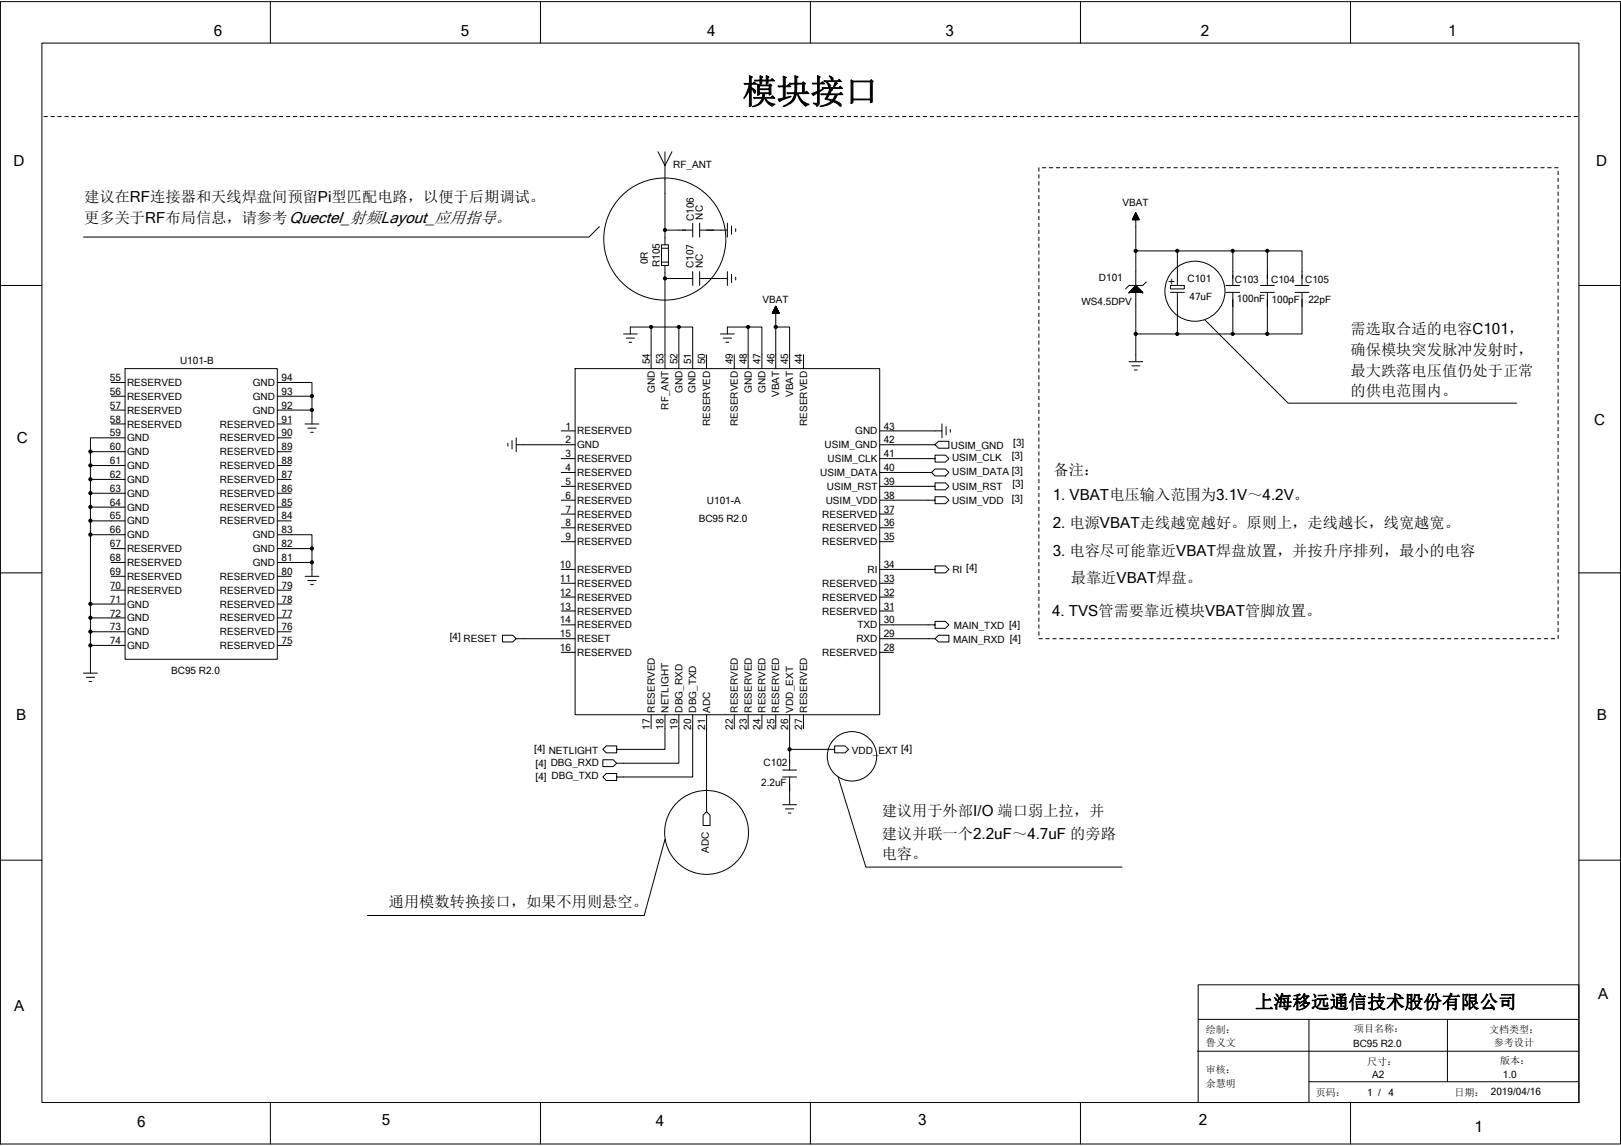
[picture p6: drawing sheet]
<svg xmlns="http://www.w3.org/2000/svg" width="297mm" height="210mm" viewBox="0 0 297 210" stroke-linecap="round" stroke-linejoin="round" font-family="sans-serif">
<g fill="none" stroke="#000" stroke-width=".18">
<path d="M.1 .3h296.8v209.3h-296.8zM7.7 7.9h281.6v194.1h-281.6zM49.5 .3v7.6M99 .3v7.6M148.5 .3v7.6M198 .3v7.6M247.5 .3v7.6M8.1 21.4h.6M9.3 21.4h.7M10.6 21.4h.6M11.9 21.4h.6M13.1 21.4h.7"/>
<path d="M14.4 21.4h.6M15.7 21.4h.6M17 21.4h.6M18.2 21.4h.7M19.5 21.4h.6M20.8 21.4h.6M22 21.4h.7M23.3 21.4h.6M24.6 21.4h.6M25.8 21.4h.7M27.1 21.4h.6M28.4 21.4h.6"/>
<path d="M29.6 21.4h.7M30.9 21.4h.6M32.2 21.4h.6M33.4 21.4h.7M34.7 21.4h.6M36 21.4h.6M37.3 21.4h.6M38.5 21.4h.7M39.8 21.4h.6M41.1 21.4h.6M42.3 21.4h.7M43.6 21.4h.6"/>
<path d="M44.9 21.4h.6M46.1 21.4h.7M47.4 21.4h.6M48.7 21.4h.6M49.9 21.4h.7M51.2 21.4h.6M52.5 21.4h.6M53.7 21.4h.7M55 21.4h.6M56.3 21.4h.6M57.5 21.4h.7M58.8 21.4h.7"/>
<path d="M60.1 21.4h.6M61.4 21.4h.6M62.6 21.4h.7M63.9 21.4h.6M65.2 21.4h.6M66.4 21.4h.7M67.7 21.4h.6M69 21.4h.6M70.2 21.4h.7M71.5 21.4h.6M72.8 21.4h.6M74 21.4h.7"/>
<path d="M75.3 21.4h.6M76.6 21.4h.6M77.8 21.4h.7M79.1 21.4h.7M80.4 21.4h.6M81.7 21.4h.6M82.9 21.4h.7M84.2 21.4h.6M85.5 21.4h.6M86.7 21.4h.7M88 21.4h.6M89.3 21.4h.6"/>
<path d="M90.5 21.4h.7M91.8 21.4h.6M93.1 21.4h.6M94.3 21.4h.7M95.6 21.4h.6M96.9 21.4h.6M98.1 21.4h.7M99.4 21.4h.7M100.7 21.4h.6M102 21.4h.6M103.2 21.4h.7M104.5 21.4h.6"/>
<path d="M105.8 21.4h.6M107 21.4h.7M108.3 21.4h.6M109.6 21.4h.6M110.8 21.4h.7M112.1 21.4h.7M113.4 21.4h.6M114.7 21.4h.6M115.9 21.4h.6M117.2 21.4h.6M118.4 21.4h.7M119.7 21.4h.6"/>
<path d="M120.6 27.8l1.3 2.6 1.2-2.6M121 21.4h.6M121.9 27.8v14.4M122.2 21.4h.7M123.5 21.4h.6M124.8 21.4h.6M126 21.4h.7M127.3 21.4h.7M128.6 21.4h.6M129.9 21.4h.6M131.1 21.4h.7M132.4 21.4h.6"/>
<path d="M133.7 21.4h.6M134.9 21.4h.7M136.2 21.4h.6M137.5 21.4h.6M138.7 21.4h.7M140 21.4h.6M141.3 21.4h.6M142.5 21.4h.7M143.8 21.4h.6M145.1 21.4h.6M146.3 21.4h.7M147.6 21.4h.6"/>
<path d="M148.9 21.4h.6M150.2 21.4h.6M151.4 21.4h.7M152.7 21.4h.6M154 21.4h.6M155.2 21.4h.7M156.5 21.4h.6M157.8 21.4h.6M159 21.4h.7M160.3 21.4h.6M161.6 21.4h.6M162.8 21.4h.7"/>
<path d="M164.1 21.4h.6M165.4 21.4h.6M166.6 21.4h.7M167.9 21.4h.6M169.2 21.4h.6M170.5 21.4h.6M171.7 21.4h.7M173 21.4h.6M174.3 21.4h.6M175.5 21.4h.7M176.8 21.4h.6M178.1 21.4h.6"/>
<path d="M179.3 21.4h.7M180.6 21.4h.6M181.9 21.4h.6M183.2 21.4h.6M184.4 21.4h.6M185.7 21.4h.6M186.9 21.4h.7M188.2 21.4h.6M189.5 21.4h.6M190.4 30.7v.7M190.4 32v.6M190.4 33.3v.6"/>
<path d="M190.4 34.5v.7M190.4 35.8v.6M190.4 37.1v.6M190.4 38.4v.6M190.4 39.6v.7M190.8 21.4h.6M191 30.7h.6M192 21.4h.7M192.3 30.7h.6M193.3 21.4h.6M193.5 30.7h.7M194.6 21.4h.6"/>
<path d="M194.8 30.7h.7M195.8 21.4h.7M196.1 30.7h.6M197.1 21.4h.6M197.4 30.7h.6M198.4 21.4h.6M198.6 30.7h.7M199.6 21.4h.7M199.9 30.7h.6M200.9 21.4h.6M201.2 30.7h.6M202.2 21.4h.6"/>
<path d="M202.4 30.7h.7M203.5 21.4h.6M203.7 30.7h.6M204.7 21.4h.7M205 30.7h.6M206 21.4h.6M206.2 30.7h.7M207.3 21.4h.6M207.5 30.7h.6M207.7 40h.9v.3M207.7 39.9h.9v.4M207.7 39.8v.5"/>
<path d="M207.7 39.8h.8M207.8 39.7v.6M207.8 39.7h.7v.6M207.8 39.7h.6M207.8 39.5v.8M207.8 39.6h.6M207.9 39.6h.5M207.9 39.5v.8M207.9 39.5h.5M207.9 39.4h.4v.9M208 39.3h.3M208 39.1v1.2"/>
<path d="M208 39.2h.2v1.1M208 39.2h.2M208.1 39v1.3M208.1 39.1h.1M208.1 39.1l.1 1.2M208.1 39h.1M208.3 39.3l-.3-.1v1.1M208.3 39.4h-.4v.9M208.4 39.5v.8M208.4 39.6v.7M208.5 21.4h.6M208.5 39.8v.5"/>
<path d="M208.6 39.9h-.9v.4M208.8 30.7h.6M209.8 21.4h.6M210 30.7h.7M211 21.4h.7M211.3 30.7h.6M212.3 21.4h.7M212.6 30.7h.6M213.6 21.4h.6M213.8 30.7h.7M214.9 21.4h.6M215.1 30.7h.6"/>
<path d="M216.1 21.4h.7M216.4 30.7h.6M217.4 21.4h.6M217.7 30.7h.6M218.7 21.4h.6M218.9 30.7h.7M219.9 21.4h.7M220.2 30.7h.6M221.2 21.4h.6M221.5 30.7h.6M222.5 21.4h.6M222.7 30.7h.7"/>
<path d="M223.7 21.4h.7M224 30.7h.6M225 21.4h.7M225.3 30.7h.6M226.3 21.4h.6M226.5 30.7h.7M227.6 21.4h.6M227.8 30.7h.6M228.8 21.4h.7M229.1 30.7h.6M230.1 21.4h.6M230.4 30.7h.6"/>
<path d="M231.3 21.4h.7M231.6 30.7h.6M232.6 21.4h.7M232.9 30.7h.6M233.9 21.4h.6M234.1 30.7h.7M235.2 21.4h.6M235.4 30.7h.6M236.4 21.4h.7M236.7 30.7h.6M237.7 21.4h.6M238 30.7h.6"/>
<path d="M239 21.4h.6M239.2 30.7h.7M240.2 21.4h.7M240.5 30.7h.6M241.5 21.4h.6M241.8 30.7h.6M242.8 21.4h.6M243 30.7h.7M244 21.4h.7M244.3 30.7h.6M245.3 21.4h.7M245.6 30.7h.6"/>
<path d="M246.6 21.4h.6M246.8 30.7h.7M247.9 21.4h.6M248.1 30.7h.6M249.1 21.4h.7M249.4 30.7h.6M250.4 21.4h.6M250.7 30.7h.6M251.7 21.4h.6M251.9 30.7h.7M252.9 21.4h.7M253.2 30.7h.6"/>
<path d="M254.2 21.4h.6M254.4 30.7h.7M255.5 21.4h.6M255.7 30.7h.6M256.7 21.4h.7M257 30.7h.6M258 21.4h.6M258.3 30.7h.6M259.3 21.4h.6M259.5 30.7h.7M260.5 21.4h.7M260.8 30.7h.6"/>
<path d="M261.8 21.4h.6M262.1 30.7h.6M263.1 21.4h.6M263.3 30.7h.7M264.3 21.4h.7M264.6 30.7h.6M265.6 21.4h.7M265.9 30.7h.6M266.9 21.4h.6M267.1 30.7h.7M268.2 21.4h.6M268.4 30.7h.6"/>
<path d="M269.4 21.4h.7M269.7 30.7h.6M270.7 21.4h.6M271 30.7h.6M272 21.4h.6M272.2 30.7h.7M273.2 21.4h.7M273.5 30.7h.6M274.5 21.4h.6M274.8 30.7h.6M275.8 21.4h.6M276 30.7h.7"/>
<path d="M277 21.4h.6M277.3 30.7h.6M278.3 21.4h.6M278.5 30.7h.7M279.5 21.4h.7M279.8 30.7h.6M280.8 21.4h.6M281.1 30.7h.6M282.1 21.4h.6M282.3 30.7h.7M283.4 21.4h.6M283.6 30.7h.6"/>
<path d="M284.6 21.4h.7M284.9 30.7h.6M285.5 31.4v.6M285.5 32.6v.7M285.5 33.9v.6M285.5 35.2v.6M285.5 36.4v.7M285.5 37.7v.7M285.5 39v.6M285.9 21.4h.6M287.2 21.4h.6M288.4 21.4h.7"/>
<path d="M.1 52.3h7.6M109.8 41.5l-1.9 1.9h-92.6M119.3 59.9v7.6M121.2 44.9h1.3v3.7h-1.3zM121.2 48h1.3M121.2 45.5h1.3M121.9 48.6v18.9M121.9 51h5M124.4 59.9h-8.9v1.3M126.9 42.2h-5v2.7M126.9 40.9v2.5M126.9 49.8v2.5"/>
<path d="M128.2 51h5.1M128.2 40.9v2.5M128.2 49.8v2.5M128.2 42.2h5.1M133.3 40.9v2.5M133.3 49.8v2.5M134 41.4v1.5M134 50.3v1.5M134.8 41.9v.5M134.8 50.8v.5M137.1 59.9h2.5v7.6M141.5 57.4h1.3"/>
<path d="M141.5 57.3v.1M141.5 57.3l1.3 .1M141.6 57.3h1.1M141.6 57.4v-.2h1.1v.2M141.6 57.2h1.1M141.6 57.4v-.3h1.1v.3M141.7 57.1h.9M141.7 57v.4M141.7 57h.9v.4M141.7 57h.9M141.7 57.4v-.5h.9v.5M141.8 56.8v.6"/>
<path d="M141.8 56.8h.7v.6M141.8 56.8h.7M141.9 56.7h.6v.7M141.9 56.7h.5M141.9 56.6v.8M141.9 56.6h.5v.8M141.9 56.6h.5M142 56.5h.4v.9M142 56.4h.3v1M142 56.3v1.1M142 56.3h.3v1.1M142.1 56.3h.1"/>
<path d="M142.1 56.2v1.2M142.1 56.2h.1v1.2M142.1 56.2h.1M142.2 56.1v1.3M142.2 56.1h.1M142.2 56.1l.6 1.3h-1.3l.7-1.3v11.4M142.2 59.9h2.5v7.6M142.3 56.4h-.3v1M142.3 56.5h-.3v.9M190.4 40.9v.6M190.4 42.2v.6M190.4 43.4v.7"/>
<path d="M190.4 44.7v.6M190.4 46v.6M190.4 47.2v.7M190.4 48.5v.6M190.4 49.8v.6M190.4 51v.7M190.4 52.3v.6M190.4 53.6v.6M190.4 54.8v.7M190.4 56.1v.6M190.4 57.4v.6M190.4 58.7v.6"/>
<path d="M190.4 59.9v.7M206.9 53.6h.1M206.9 53.6h2.5M207 53.6v-.2h2.3v.2M207.1 53.6v-.3h2v.3M207.3 53.6v-.4h1.7v.4M207.4 53.6v-.5h1.5v.5M207.5 53.6v-.7h1.3v.7M207.5 40.2v.1M207.5 40.2l1.2 .1M207.6 40.2h1.1M207.6 40.1h1.1v.2"/>
<path d="M207.6 53.6v-.8h1v.8M207.6 40h1M207.7 53.6v-.9h.8v.9M207.9 53.6v-1h.5v1M208 53.6v-1.2h.3v1.2M208.1 52.3h.1M208.1 52.3l1.3 1.3h-2.5zM208.1 40.3v-1.3l.7 1.3h-1.3l.6-1.3v27.3M208.1 46h17.8M208.7 40.1h-1.1v.2M209.4 53.6h.1M210 51.7l-.6 .6h-2.5l-.7 .6"/>
<path d="M214.5 52.3h2.5v.6h-2.5zM214.5 53.6h2.5M215.7 53.6v7.6M215.7 46v6.3M220.8 58.7l15.2 15.2h41.9M224.6 52.3h2.6M224.6 53.6h2.6M225.9 53.6v7.6h-10.2M225.9 46v6.3M225.9 46h6.3v6.3M231 52.3h2.5M231 53.6h2.5"/>
<path d="M232.2 53.6v7.6M232.2 46h6.4v6.3M237.3 52.3h2.6M237.3 53.6h2.6M238.6 53.6v7.6h-12.7M285.5 50.4v.6M285.5 51.7v.6M285.5 52.9v.7M285.5 54.2v.6M285.5 55.5v.6M285.5 56.7v.7M285.5 58v.7"/>
<path d="M285.5 59.3v.6M285.5 40.3v.6M285.5 41.5v.7M285.5 42.8v.6M285.5 44.1v.6M285.5 45.3v.7M285.5 46.6v.6M285.5 47.9v.6M285.5 49.1v.7M289.3 52.3h7.6M20.4 77.7h2.5M20.4 75.1h2.5"/>
<path d="M20.4 72.6h2.5M20.4 70.1h2.5M22.9 67.5h27.9v53.3h-27.9zM50.8 70.1h6.4v2.5M50.8 77.7h2.6M55.9 77.7h2.5M56.4 78.4h1.5M56.9 79.2h.5M57.2 72.6v5.1M57.2 75.1h-6.4M57.2 72.6h-6.4M102.8 79h2.6"/>
<path d="M105.4 67.5h55.8v63.5h-55.8zM114.3 61.2h2.5M114.8 62h1.5M115.3 62.7h.5M124.4 67.5v-7.6h2.5v7.6M129.5 65v2.5M132 61.2h2.6M132.5 62h1.5M133 62.7h.5M133.3 61.2v-1.3h3.8v7.6M134.6 65v2.5M147.2 65v2.5"/>
<path d="M161.2 79h11.4M172.6 77.7v2.5M173.4 78.2v1.5M174.1 78.7v.5M190.4 61.2v.6M190.4 62.5v.6M190.4 63.7v.7M190.4 65v.6M190.4 66.3v.6M190.4 67.5v.7M190.4 68.8v.6M190.4 70.1v.6"/>
<path d="M190.4 71.3v.7M190.4 72.6v.6M190.4 73.9v.6M190.4 75.1v.7M190.4 76.4v.6M190.4 77.7v.6M190.4 79v.6M206.9 66.3h2.5M207.4 67h1.5M207.9 67.8h.5M208.1 61.2h7.6M285.5 60.6v.6"/>
<path d="M285.5 61.8v.7M285.5 63.1v.6M285.5 64.4v.6M285.5 65.6v.7M285.5 66.9v.6M285.5 68.2v.6M285.5 69.4v.7M285.5 70.7v.6M285.5 72v.6M285.5 73.2v.7M285.5 74.5v.6M285.5 75.8v.6"/>
<path d="M285.5 77v.7M285.5 78.3v.7M285.5 79.6v.6M22.9 98h-6.3v12.7M22.9 95.4h-6.3v2.6M22.9 92.9h-6.3v2.5M22.9 90.4h-6.3v2.5M22.9 80.2h-6.3v2.6M22.9 87.8h-6.3v2.6M22.9 85.3h-6.3v2.5M22.9 82.8h-6.3v2.5M50.8 98h6.4v2.5"/>
<path d="M50.8 90.4h2.6M50.8 92.9h2.6M50.8 95.4h2.6M50.8 87.8h2.6M50.8 85.3h2.6M50.8 82.8h2.6M50.8 80.2h2.6M93.1 81.2v.5M93.8 80.7v1.6M94.6 80.2v2.6M102.8 84h2.6M102.8 86.6h2.6"/>
<path d="M102.8 89.1h2.6M102.8 91.7h2.6M102.8 94.2h2.6M102.8 96.7h2.6M102.8 99.3h2.6M105.4 81.5h-10.8M161.2 81.5h10.1l.7 .6h1.9v-1.2h-1.9l-.7 .6M161.2 84h10.1v-.6h1.9l.7 .6-.7 .7h-1.9v-.7M161.2 91.7h10.1v-.7h1.9l.7 .7-.7 .6h-1.9v-.6M161.2 89.1h10.1v-.6h1.9l.7 .6-.7 .6h-1.9v-.6M161.2 86.6h9.5M161.2 94.2h2.5"/>
<path d="M161.2 96.7h2.5M161.2 99.3h2.5M171.3 85.9h1.9l.7 .7-.7 .6h-1.9l-.6-.6zM190.4 80.2v.7M190.4 81.5v.6M190.4 82.8v.6M190.4 84v.7M190.4 85.3v.6M190.4 86.6v.6M190.4 87.8v.7M190.4 89.1v.6M190.4 90.4v.6"/>
<path d="M190.4 91.7v.6M190.4 92.9v.7M190.4 94.2v.6M190.4 95.4v.7M190.4 96.7v.6M190.4 98v.6M190.4 99.3v.6M285.5 80.9v.6M285.5 82.1v.7M285.5 83.4v.6M285.5 84.7v.6M285.5 85.9v.7"/>
<path d="M285.5 87.2v.6M285.5 88.5v.6M285.5 89.7v.7M285.5 91v.7M285.5 92.3v.6M285.5 93.6v.6M285.5 94.8v.6M285.5 96.1v.6M285.5 97.3v.7M285.5 98.6v.7M285.5 99.9v.6M.1 105h7.6"/>
<path d="M20.4 100.5h2.5M20.4 103.1h2.5M20.4 105.6h2.5M20.4 108.1h2.5M22.9 118.3h-6.3v5M22.9 115.8h-6.3v2.5M22.9 113.2h-6.3v2.6M22.9 110.7h-6.3v2.5M50.8 105.6h2.6M50.8 108.1h2.6M50.8 110.7h2.6M50.8 113.2h2.6"/>
<path d="M50.8 115.8h2.6M50.8 118.3h2.6M55.9 105.6h2.5M56.4 106.4h1.5M56.9 107.1h.5M57.2 100.5h-6.4M57.2 103.1h-6.4M57.2 100.5v5.1M102.8 104.3h2.6M102.8 106.9h2.6M102.8 109.4h2.6M102.8 112h2.6"/>
<path d="M102.8 114.5h2.6M102.8 119.5h2.6M105.4 117h-10.8l-.6 .6h-1.9v-1.2h1.9l.6 .6M161.2 104.3h10.1v.7h1.9l.7-.7-.7-.6h-1.9v.6M161.2 106.9h2.5M161.2 109.4h2.5M161.2 112h2.5M161.2 119.5h2.5M171.3 117l.7-.6h1.9v1.2h-1.9l-.7-.6h-10.1M171.3 114.5v.6h1.9l.7-.6-.7-.6h-1.9v.6h-10.1M190.4 100.5v.7M190.4 101.8v.6"/>
<path d="M190.4 103.1v.6M190.4 104.3v.7M190.4 105.6v.6M190.4 106.9v.6M190.4 108.1v.7M190.4 109.4v.6M190.4 110.7v.6M190.4 112v.6M190.4 113.2v.7M190.4 114.5v.6M190.4 115.8v.6M190.4 117h.6"/>
<path d="M191.6 117h.7M192.9 117h.6M194.2 117h.6M195.4 117h.7M196.7 117h.7M198 117h.6M199.3 117h.6M200.5 117h.7M201.8 117h.6M203.1 117h.6M204.3 117h.7M205.6 117h.6"/>
<path d="M206.9 117h.6M208.1 117h.7M209.4 117h.6M210.7 117h.6M211.9 117h.7M213.2 117h.6M214.5 117h.6M215.7 117h.7M217 117h.7M218.3 117h.6M219.6 117h.6M220.8 117h.7"/>
<path d="M222.1 117h.6M223.4 117h.6M224.6 117h.7M225.9 117h.6M227.2 117h.6M228.4 117h.7M229.7 117h.7M231 117h.6M232.2 117h.7M233.5 117h.6M234.8 117h.6M236 117h.7"/>
<path d="M237.3 117h.7M238.6 117h.6M239.9 117h.6M241.1 117h.7M242.4 117h.6M243.7 117h.6M244.9 117h.7M246.2 117h.6M247.5 117h.6M248.7 117h.7M250 117h.7M251.3 117h.6"/>
<path d="M252.6 117h.6M253.8 117h.6M255.1 117h.6M256.3 117h.7M257.6 117h.7M258.9 117h.6M260.2 117h.6M261.4 117h.7M262.7 117h.6M264 117h.6M265.2 117h.7M266.5 117h.6"/>
<path d="M267.8 117h.6M269 117h.7M270.3 117h.7M271.6 117h.6M272.9 117h.6M274.1 117h.7M275.4 117h.6M276.7 117h.6M277.9 117h.6M279.2 117h.6M280.4 117h.7M281.7 117h.6"/>
<path d="M283 117h.6M284.2 117h.7M285.5 101.2v.6M285.5 102.4v.7M285.5 103.7v.6M285.5 105v.6M285.5 106.2v.7M285.5 107.5v.6M285.5 108.8v.6M285.5 110v.7M285.5 111.3v.7M285.5 112.6v.6"/>
<path d="M285.5 113.9v.6M285.5 115.1v.7M285.5 116.4v.6M289.3 105h7.6M15.3 123.3h2.5M15.8 124.1h1.5M16.3 124.9h.5M119.3 131v2.5M121.9 131v6.3h-8.9v-.6h-1.9l-.6 .6 .6 .6h1.9v-.6M124.4 131v8.8h-11.4l-.6 .7h-1.9v-1.3h1.9l.6 .6M126.9 131v11.4h-13.9v.6h-1.9l-.6-.6 .6-.7h1.9v.7M129.5 131v17.7l.6 .7v1.9h-1.3v-1.9l.7-.7"/>
<path d="M134.6 131v2.5M137.1 131v2.5M139.6 131v2.5M142.2 131v2.5M144.7 137.3h8.2v.6h2l.6-.6-.6-.6h-2v.6M144.7 131v10.1M147.2 131v2.5M.1 157.6h7.6M121.9 153.8l-3.9 13.9h-50.7M143.4 141.1h2.6M143.4 142.4h2.6M143.4 147.4h2.6"/>
<path d="M143.9 148.2h1.6M144.4 149h.5M144.7 142.4v5M153.6 142.4l5.1 16.5h46.9M185.3 142.4h.1M289.3 157.6h7.6M219.4 192.6h69.9M219.6 180.4h69.7v21.6h-69.7zM219.6 186.8h69.7M239.9 198.2h49.4M239.9 186.8v15.2M265.2 186.8v11.4"/>
<path d="M49.5 202v7.6M99 202v7.6M148.5 202v7.6M198 202v7.6M247.5 202v7.6"/>
<circle cx="121.8" cy="43.8" r="11.2"/>
<circle cx="219" cy="53.4" r="5.5"/>
<circle cx="156.1" cy="138.6" r="4.5"/>
<circle cx="129.5" cy="152.5" r="7.7"/>
</g>
<g fill="#000" stroke="#000" stroke-width=".18">
<circle cx="119.3" cy="59.9" r=".29"/>
<circle cx="121.9" cy="42.2" r=".29"/>
<circle cx="121.9" cy="51" r=".29"/>
<circle cx="124.4" cy="59.9" r=".29"/>
<circle cx="137.1" cy="59.9" r=".29"/>
<circle cx="142.2" cy="59.9" r=".29"/>
<circle cx="208.1" cy="46" r=".29"/>
<circle cx="215.7" cy="46" r=".29"/>
<circle cx="225.9" cy="46" r=".29"/>
<circle cx="232.2" cy="46" r=".29"/>
<circle cx="57.2" cy="72.6" r=".29"/>
<circle cx="57.2" cy="75.1" r=".29"/>
<circle cx="208.1" cy="61.2" r=".29"/>
<circle cx="215.7" cy="61.2" r=".29"/>
<circle cx="225.9" cy="61.2" r=".29"/>
<circle cx="232.2" cy="61.2" r=".29"/>
<circle cx="16.6" cy="95.4" r=".3"/>
<circle cx="16.6" cy="92.9" r=".3"/>
<circle cx="16.6" cy="98" r=".3"/>
<circle cx="16.6" cy="90.4" r=".3"/>
<circle cx="16.6" cy="87.8" r=".3"/>
<circle cx="16.6" cy="82.7" r=".3"/>
<circle cx="16.6" cy="85.3" r=".3"/>
<circle cx="16.6" cy="110.7" r=".3"/>
<circle cx="16.6" cy="118.3" r=".3"/>
<circle cx="16.6" cy="115.7" r=".3"/>
<circle cx="16.6" cy="113.2" r=".3"/>
<circle cx="57.2" cy="100.5" r=".29"/>
<circle cx="57.2" cy="103" r=".29"/>
<circle cx="144.7" cy="137.3" r=".3"/>
</g>
<text font-size="6.2" x="136.1" y="18.9">模块接口</text>
<text font-size="3.4" x="230" y="184.8">上海移远通信技术股份有限公司</text>
<g font-size="2.8">
<text x="39.2" y="6.6">6</text>
<text x="84.5" y="6.6">5</text>
<text x="129.6" y="6.6">4</text>
<text x="173.2" y="6.6">3</text>
<text x="220.1" y="6.6">2</text>
<text x="265.4" y="6.6">1</text>
<text x="2.5" y="30.5">D</text>
<text x="292.5" y="30.4">D</text>
<text x="15.4" y="40.9">更多关于RF布局信息，请参考Quectel_射频Layout_应用指导。</text>
<text x="15.4" y="37.1">建议在RF连接器和天线焊盘间预留Pi型匹配电路，以便于后期调试。</text>
<text x="247.5" y="65">确保模块突发脉冲发射时，</text>
<text x="247.5" y="61.2">需选取合适的电容C101，</text>
<text x="247.5" y="68.8">最大跌落电压值仍处于正常</text>
<text x="247.5" y="72.6">的供电范围内。</text>
<text x="292.1" y="77.8">C</text>
<text x="3.1" y="81.1">C</text>
<text x="193" y="87">备注：</text>
<text x="192.9" y="91.7">1. VBAT电压输入范围为3.1V～4.2V。</text>
<text x="192.9" y="96.7">2. 电源VBAT走线越宽越好。原则上，走线越长，线宽越宽。</text>
<text x="192.9" y="101.8">3. 电容尽可能靠近VBAT焊盘放置，并按升序排列，最小的电容</text>
<text x="196.2" y="106.7">最靠近VBAT焊盘。</text>
<text x="192.8" y="112.8">4. TVS管需要靠近模块VBAT管脚放置。</text>
<text x="3" y="131.8">B</text>
<text x="292.6" y="131.8">B</text>
<text x="161.6" y="149.5">建议用于外部I/O 端口弱上拉，并</text>
<text x="161.6" y="153.7">建议并联一个2.2uF～4.7uF 的旁路</text>
<text x="161.6" y="157.5">电容。</text>
<text x="71.2" y="166.2">通用模数转换接口，如果不用则悬空。</text>
<text x="2.6" y="185.3">A</text>
<text x="292.9" y="183.1">A</text>
<text x="25.2" y="206.6">6</text>
<text x="70" y="206.1">5</text>
<text x="120.2" y="206.3">4</text>
<text x="168.3" y="206.1">3</text>
<text x="219.7" y="206.1">2</text>
<text x="270.2" y="207.3">1</text>
</g>
<text font-size="2.2" x="215.5" y="52.1" transform="rotate(-90 215.5 52.1)">+</text>
<g font-size="1.8">
<text x="123.4" y="30.8">RF_ANT</text>
<text x="127.1" y="40.5" transform="rotate(-90 127.1 40.5)">C106</text>
<text x="128.8" y="40.3" transform="rotate(-90 128.8 40.3)">NC</text>
<text x="205.7" y="37.7">VBAT</text>
<text x="118.7" y="48.4" transform="rotate(-90 118.7 48.4)">0R</text>
<text x="120.9" y="49" transform="rotate(-90 120.9 49)">R105</text>
<text x="127.1" y="49.1" transform="rotate(-90 127.1 49.1)">C107</text>
<text x="128.8" y="49.1" transform="rotate(-90 128.8 49.1)">NC</text>
<text x="201.4" y="51.4">D101</text>
<text x="217.6" y="51.7">C101</text>
<text x="226.3" y="51.8">C103</text>
<text x="232.9" y="51.8">C104</text>
<text x="239.2" y="51.8">C105</text>
<text x="139.7" y="55.5">VBAT</text>
<text x="198.2" y="55.8">WS4.5DPV</text>
<text x="218" y="54.9">47uF</text>
<text x="226.7" y="55.4">100nF</text>
<text x="233" y="55.5">100pF</text>
<text x="239.8" y="55.5">22pF</text>
<text x="20.1" y="69.8">55</text>
<text x="23.3" y="70.7">RESERVED</text>
<text x="33" y="66.7">U101-B</text>
<text x="46.3" y="70.7">GND</text>
<text x="51.6" y="69.8">94</text>
<text x="119.1" y="66.8" transform="rotate(-90 119.1 66.8)">54</text>
<text x="121.6" y="66.8" transform="rotate(-90 121.6 66.8)">53</text>
<text x="124.1" y="66.8" transform="rotate(-90 124.1 66.8)">52</text>
<text x="126.7" y="66.8" transform="rotate(-90 126.7 66.8)">51</text>
<text x="129.2" y="66.8" transform="rotate(-90 129.2 66.8)">50</text>
<text x="134.3" y="66.8" transform="rotate(-90 134.3 66.8)">49</text>
<text x="136.8" y="66.8" transform="rotate(-90 136.8 66.8)">48</text>
<text x="139.4" y="66.8" transform="rotate(-90 139.4 66.8)">47</text>
<text x="141.9" y="66.8" transform="rotate(-90 141.9 66.8)">46</text>
<text x="144.4" y="66.8" transform="rotate(-90 144.4 66.8)">45</text>
<text x="147" y="66.8" transform="rotate(-90 147 66.8)">44</text>
<text x="20.1" y="72.3">56</text>
<text x="20.1" y="74.9">57</text>
<text x="20.1" y="77.4">58</text>
<text x="23.3" y="73.3">RESERVED</text>
<text x="23.3" y="75.8">RESERVED</text>
<text x="46.3" y="75.8">GND</text>
<text x="46.3" y="73.3">GND</text>
<text x="51.6" y="77.4">91</text>
<text x="51.6" y="74.9">92</text>
<text x="51.6" y="72.3">93</text>
<text x="120" y="72" transform="rotate(-90 120 72)">GND</text>
<text x="122.5" y="75.1" transform="rotate(-90 122.5 75.1)">RF_ANT</text>
<text x="125" y="72" transform="rotate(-90 125 72)">GND</text>
<text x="127.5" y="72" transform="rotate(-90 127.5 72)">GND</text>
<text x="137.7" y="72" transform="rotate(-90 137.7 72)">GND</text>
<text x="140.3" y="72" transform="rotate(-90 140.3 72)">GND</text>
<text x="142.8" y="72.7" transform="rotate(-90 142.8 72.7)">VBAT</text>
<text x="145.3" y="72.7" transform="rotate(-90 145.3 72.7)">VBAT</text>
<text x="20.1" y="80">59</text>
<text x="20.1" y="82.5">60</text>
<text x="23.3" y="78.3">RESERVED</text>
<text x="23.3" y="80.9">GND</text>
<text x="23.3" y="83.4">GND</text>
<text x="40.3" y="83.4">RESERVED</text>
<text x="40.3" y="80.9">RESERVED</text>
<text x="40.3" y="78.3">RESERVED</text>
<text x="51.6" y="82.5">89</text>
<text x="51.6" y="80">90</text>
<text x="103.6" y="78.7">1</text>
<text x="103.6" y="81.2">2</text>
<text x="103.6" y="83.8">3</text>
<text x="105.8" y="79.6">RESERVED</text>
<text x="105.8" y="82.1">GND</text>
<text x="130.1" y="78.1" transform="rotate(-90 130.1 78.1)">RESERVED</text>
<text x="135.2" y="78.1" transform="rotate(-90 135.2 78.1)">RESERVED</text>
<text x="147.9" y="78.1" transform="rotate(-90 147.9 78.1)">RESERVED</text>
<text x="151.1" y="82.1">USIM_GND</text>
<text x="156.7" y="79.6">GND</text>
<text x="161.9" y="83.8">41</text>
<text x="161.9" y="81.2">42</text>
<text x="161.9" y="78.7">43</text>
<text x="174.3" y="82.3">USIM_GND</text>
<text x="185.7" y="81.8">[3]</text>
<text x="20.1" y="85">61</text>
<text x="20.1" y="87.6">62</text>
<text x="23.3" y="86">GND</text>
<text x="23.3" y="88.5">GND</text>
<text x="40.3" y="88.5">RESERVED</text>
<text x="40.3" y="86">RESERVED</text>
<text x="51.6" y="87.6">87</text>
<text x="51.6" y="85">88</text>
<text x="103.6" y="86.3">4</text>
<text x="103.6" y="88.9">5</text>
<text x="105.8" y="84.7">RESERVED</text>
<text x="105.8" y="87.2">RESERVED</text>
<text x="105.8" y="89.8">RESERVED</text>
<text x="150.3" y="87.2">USIM_DATA</text>
<text x="151.5" y="89.8">USIM_RST</text>
<text x="151.6" y="84.7">USIM_CLK</text>
<text x="161.9" y="88.9">39</text>
<text x="161.9" y="86.3">40</text>
<text x="174.5" y="84.4">USIM_CLK</text>
<text x="174.5" y="89.7">USIM_RST</text>
<text x="174.5" y="87">USIM_DATA [3]</text>
<text x="185.4" y="84.1">[3]</text>
<text x="185.5" y="89.3">[3]</text>
<text x="20.1" y="90.1">63</text>
<text x="20.1" y="92.7">64</text>
<text x="20.1" y="95.2">65</text>
<text x="23.3" y="91">GND</text>
<text x="23.3" y="93.6">GND</text>
<text x="40.3" y="93.6">RESERVED</text>
<text x="40.3" y="91">RESERVED</text>
<text x="51.6" y="95.2">84</text>
<text x="51.6" y="92.7">85</text>
<text x="51.6" y="90.1">86</text>
<text x="103.6" y="91.4">6</text>
<text x="103.6" y="93.9">7</text>
<text x="105.8" y="92.3">RESERVED</text>
<text x="105.8" y="94.8">RESERVED</text>
<text x="128" y="95.6">BC95 R2.0</text>
<text x="129.5" y="92.3">U101-A</text>
<text x="150.7" y="94.8">RESERVED</text>
<text x="151.3" y="92.3">USIM_VDD</text>
<text x="161.9" y="93.9">37</text>
<text x="161.9" y="91.4">38</text>
<text x="174.5" y="92.3">USIM_VDD</text>
<text x="185.4" y="92">[3]</text>
<text x="20.1" y="97.7">66</text>
<text x="20.1" y="100.3">67</text>
<text x="23.3" y="96.1">GND</text>
<text x="23.3" y="98.6">GND</text>
<text x="23.3" y="101.2">RESERVED</text>
<text x="40.3" y="96.1">RESERVED</text>
<text x="46.3" y="101.2">GND</text>
<text x="46.3" y="98.6">GND</text>
<text x="51.6" y="100.3">82</text>
<text x="51.6" y="97.7">83</text>
<text x="103.6" y="96.5">8</text>
<text x="103.6" y="99">9</text>
<text x="105.8" y="97.4">RESERVED</text>
<text x="105.8" y="99.9">RESERVED</text>
<text x="150.7" y="99.9">RESERVED</text>
<text x="150.7" y="97.4">RESERVED</text>
<text x="161.9" y="99">35</text>
<text x="161.9" y="96.5">36</text>
<text x="20.1" y="102.8">68</text>
<text x="20.1" y="105.3">69</text>
<text x="20.1" y="107.9">70</text>
<text x="23.3" y="103.7">RESERVED</text>
<text x="23.3" y="106.3">RESERVED</text>
<text x="40.3" y="106.3">RESERVED</text>
<text x="46.3" y="103.7">GND</text>
<text x="51.6" y="107.9">79</text>
<text x="51.6" y="105.3">80</text>
<text x="51.6" y="102.8">81</text>
<text x="102.6" y="104.1">10</text>
<text x="102.6" y="106.6">11</text>
<text x="105.8" y="105">RESERVED</text>
<text x="105.8" y="107.5">RESERVED</text>
<text x="150.7" y="107.5">RESERVED</text>
<text x="159" y="105">RI</text>
<text x="161.9" y="106.6">33</text>
<text x="161.9" y="104.1">34</text>
<text x="174.5" y="105">RI [4]</text>
<text x="20.1" y="110.4">71</text>
<text x="20.1" y="113">72</text>
<text x="23.3" y="108.8">RESERVED</text>
<text x="23.3" y="111.3">GND</text>
<text x="23.3" y="113.9">GND</text>
<text x="40.3" y="113.9">RESERVED</text>
<text x="40.3" y="111.3">RESERVED</text>
<text x="40.3" y="108.8">RESERVED</text>
<text x="51.6" y="113">77</text>
<text x="51.6" y="110.4">78</text>
<text x="102.6" y="109.2">12</text>
<text x="102.6" y="111.7">13</text>
<text x="105.8" y="110.1">RESERVED</text>
<text x="105.8" y="112.6">RESERVED</text>
<text x="150.7" y="112.6">RESERVED</text>
<text x="150.7" y="110.1">RESERVED</text>
<text x="161.9" y="111.7">31</text>
<text x="161.9" y="109.2">32</text>
<text x="20.1" y="115.5">73</text>
<text x="20.1" y="118">74</text>
<text x="23.3" y="116.4">GND</text>
<text x="23.3" y="118.9">GND</text>
<text x="40.3" y="118.9">RESERVED</text>
<text x="40.3" y="116.4">RESERVED</text>
<text x="51.6" y="118">75</text>
<text x="51.6" y="115.5">76</text>
<text x="82.4" y="117.3">[4] RESET</text>
<text x="102.6" y="114.2">14</text>
<text x="102.6" y="116.8">15</text>
<text x="102.6" y="119.3">16</text>
<text x="105.8" y="115.1">RESERVED</text>
<text x="105.8" y="117.7">RESET</text>
<text x="156.9" y="117.7">RXD</text>
<text x="157.1" y="115.1">TXD</text>
<text x="161.9" y="119.3">28</text>
<text x="161.9" y="116.8">29</text>
<text x="161.9" y="114.2">30</text>
<text x="174.6" y="117.9">MAIN_RXD [4]</text>
<text x="174.8" y="115.3">MAIN_TXD [4]</text>
<text x="31.4" y="123.5">BC95 R2.0</text>
<text x="105.8" y="120.2">RESERVED</text>
<text x="150.7" y="120.2">RESERVED</text>
<text x="120" y="130.6" transform="rotate(-90 120 130.6)">RESERVED</text>
<text x="122.5" y="130.6" transform="rotate(-90 122.5 130.6)">NETLIGHT</text>
<text x="125" y="130.6" transform="rotate(-90 125 130.6)">DBG_RXD</text>
<text x="127.6" y="130.6" transform="rotate(-90 127.6 130.6)">DBG_TXD</text>
<text x="130.1" y="130.6" transform="rotate(-90 130.1 130.6)">ADC</text>
<text x="135.2" y="130.6" transform="rotate(-90 135.2 130.6)">RESERVED</text>
<text x="137.7" y="130.6" transform="rotate(-90 137.7 130.6)">RESERVED</text>
<text x="140.3" y="130.6" transform="rotate(-90 140.3 130.6)">RESERVED</text>
<text x="142.8" y="130.6" transform="rotate(-90 142.8 130.6)">RESERVED</text>
<text x="145.3" y="130.6" transform="rotate(-90 145.3 130.6)">VDD_EXT</text>
<text x="147.9" y="130.6" transform="rotate(-90 147.9 130.6)">RESERVED</text>
<text x="97.9" y="137.9">[4] NETLIGHT</text>
<text x="119.1" y="133.8" transform="rotate(-90 119.1 133.8)">17</text>
<text x="121.6" y="133.8" transform="rotate(-90 121.6 133.8)">18</text>
<text x="124.1" y="133.8" transform="rotate(-90 124.1 133.8)">19</text>
<text x="126.7" y="133.8" transform="rotate(-90 126.7 133.8)">20</text>
<text x="129.2" y="133.8" transform="rotate(-90 129.2 133.8)">21</text>
<text x="134.3" y="133.8" transform="rotate(-90 134.3 133.8)">22</text>
<text x="136.8" y="133.8" transform="rotate(-90 136.8 133.8)">23</text>
<text x="139.4" y="133.8" transform="rotate(-90 139.4 133.8)">24</text>
<text x="141.9" y="133.8" transform="rotate(-90 141.9 133.8)">25</text>
<text x="144.4" y="133.8" transform="rotate(-90 144.4 133.8)">26</text>
<text x="147" y="133.8" transform="rotate(-90 147 133.8)">27</text>
<text x="98.1" y="140.5">[4] DBG_RXD</text>
<text x="98.1" y="142.9">[4] DBG_TXD</text>
<text x="139.5" y="144">2.2uF</text>
<text x="139.9" y="140.4">C102</text>
<text x="156.1" y="138.1">VDD_EXT [4]</text>
<text x="129.9" y="156.3" transform="rotate(-90 129.9 156.3)">ADC</text>
<text x="220.9" y="189.3">绘制：</text>
<text x="221" y="191.7">鲁义文</text>
<text x="247.9" y="191.9">BC95 R2.0</text>
<text x="248.1" y="189.1">项目名称：</text>
<text x="272.9" y="189.3">文档类型：</text>
<text x="273.7" y="191.7">参考设计</text>
<text x="220.9" y="196.6">审核：</text>
<text x="250.5" y="195.2">尺寸：</text>
<text x="251.4" y="197.6">A2</text>
<text x="274.9" y="194.9">版本：</text>
<text x="275.4" y="197.6">1.0</text>
<text x="221" y="199.2">余慧明</text>
<text x="241.1" y="200.7">页码：</text>
<text x="250.5" y="200.7">1 /</text>
<text x="254.4" y="200.7">4</text>
<text x="266.5" y="200.7">日期： 2019/04/16</text>
</g>
</svg>
